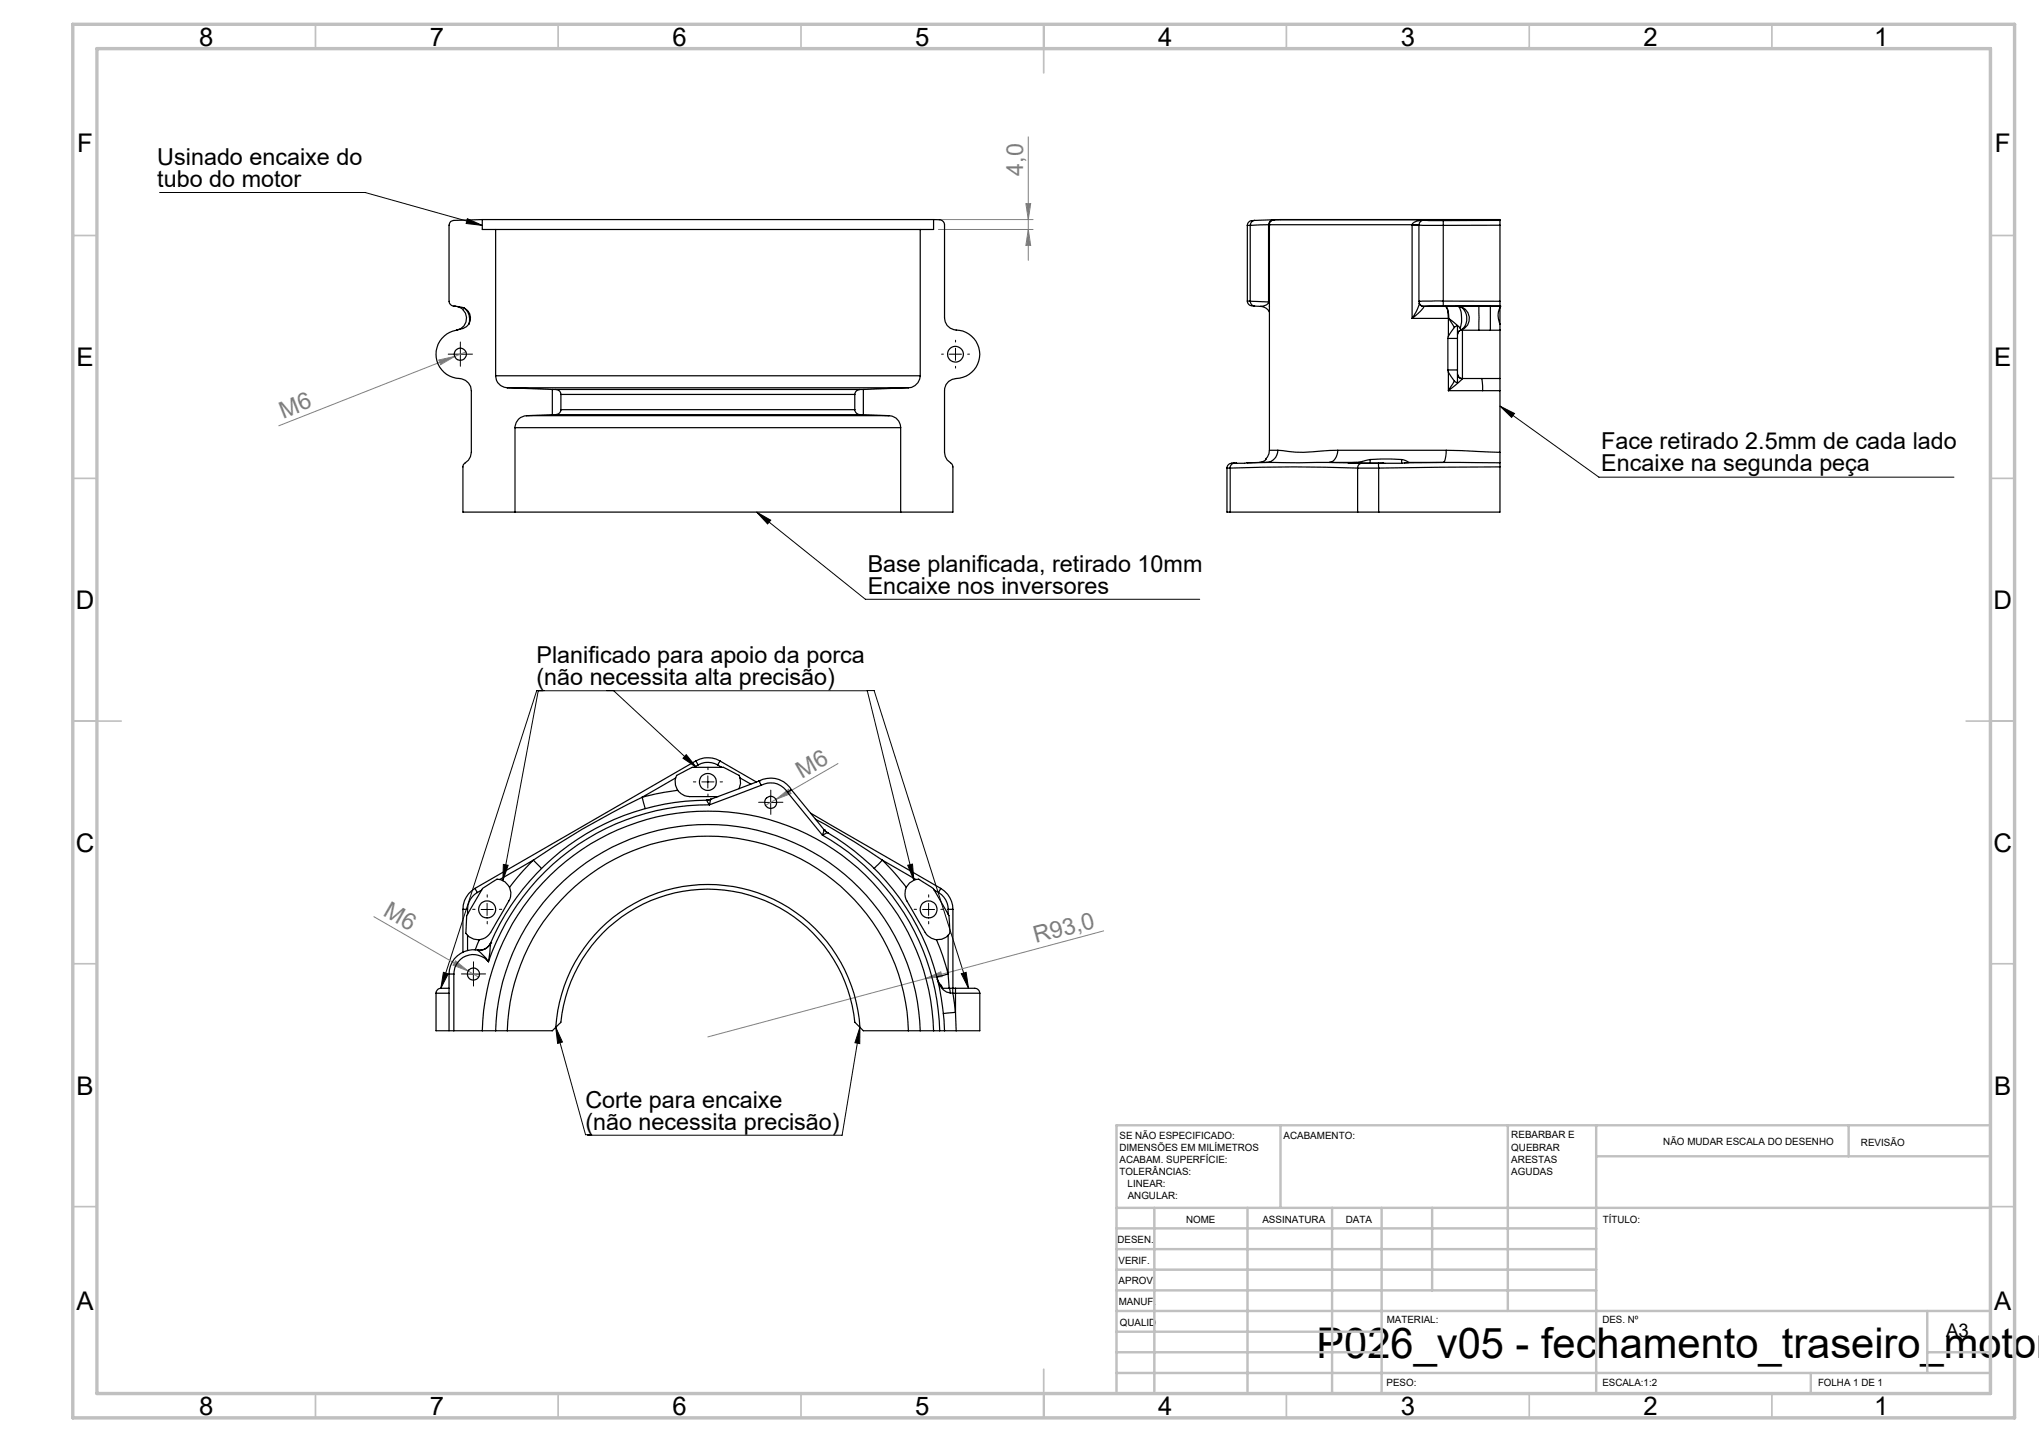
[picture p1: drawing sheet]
<svg xmlns="http://www.w3.org/2000/svg" width="420mm" height="297mm" viewBox="0 0 420 297" stroke-linecap="round" stroke-linejoin="round" font-family="sans-serif">
<g fill="none" stroke="#000" stroke-width=".21">
<path d="M32.9 39.6h42.3l24.1 6.8M96.3 45l3 1.4-3.3-.4zM93.6 73h2.5M94.8 71.7v2.5M195.5 73h2.5M196.8 71.7v2.5M309 83.6l3 1.6-.6 .8zM309 83.6l20.4 14.7h73.1M155.9 105.5l2.8 1.6-.6 .8zM155.9 105.5l22.4 17.9h68.8M110.9 142.2l-7.3 39.2M110.9 142.3h67.7l9.6 39"/>
<path d="M112.1 142.2h-1.5l-19.8 61.3M125 142.2h1.4l17 15.8M141.4 155.4l2 2.6-2.7-1.8zM145.8 159.8v2.5M178.6 142.2h1.5l19.4 61.3M103.7 178l1 .2-1.1 3.2zM144.6 161h2.5M157.5 165.3h2.5M158.8 164v2.5M187 178.2l1-.2 .2 3.3zM97.5 199.4v2.5M99.1 187.3h2.5"/>
<path d="M100.3 186.1v2.5M190 187.3h2.5M191.3 186.1v2.5M91.3 200.3l1 .3-1.5 2.9zM96.3 200.6h2.5M114.5 211.6l1.4 3-1 .3zM114.5 211.6l6.1 22.1h1.3M177.1 211.6v3.3l-1-.1zM177.1 211.6l-3.6 22.2h-52.5M198 200.6l1-.3 .5 3.2z"/>
</g>
<g fill="none" stroke="#808080" stroke-width=".21">
<path d="M211.8 28.2v25.4M193.3 45.2h19.5M193.3 47.3h19.5M211.3 41.9h1l-.5 3.3zM211.8 47.3l.5 3.2h-1zM90.4 74.2l3.3-.8-2.9 1.7zM93.7 73.4l-36.3 14.3M96 72.5l-2.3 .9M172.6 157.3l-12.8 7.3M159.8 164.6l2.7-2 .4 .8zM159.8 164.6l-2.1 1.3M77 188.8l19.4 11.2"/>
<path d="M93.8 197.9l2.6 2.1-3.1-1.2zM96.4 200l2.2 1.3M227.3 191.7l-81.5 21.9M190.7 201.5l3.1-1.3 .3 1z"/>
</g>
<g fill="none" stroke="#000" stroke-width=".21" stroke-dasharray="15.2 1.3 1.3 1.3">
<path d="M93.6 72.9h-1.3M94.8 71.7v-1.3M94.8 74.2v1.2M96.1 72.9h1.2M194.3 72.9h-.3M196.8 70.4v-.3M196.8 75.4v.4M199.3 72.9h.4M145.8 158.5v-.5M143.3 161h-.5M145.8 163.5v.5M148.3 161h.5"/>
<path d="M157.5 165.2h-1.2M158.8 164v-1.3M158.8 166.5v1.2M160 165.2h1.3M97.5 199.3v-1.2M97.9 187.3h-.5M100.4 184.8v-.5M100.4 189.8v.5M102.9 187.3h.5M188.8 187.3h-.5M191.3 184.8v-.5M191.3 189.8v.5"/>
<path d="M193.8 187.3h.5M96.3 200.6h-1.3M97.5 201.8v1.3M98.8 200.6h1.2"/>
</g>
<g fill="none" stroke="#c0c0c0" stroke-width=".35">
<path d="M65 5v5M115 5v5M165 5v5M215 5v10M265 5v5M315 5v5M365 5v5M15 48.5h5M410 48.5h5M15 98.5h5M410 98.5h5M15 148.5h10"/>
<path d="M405 148.5h10M15 198.5h5M410 198.5h5M15 248.5h5M410 248.5h5M65 287v5M115 287v5M165 287v5M215 282v10M265 287v5M315 287v5M365 287v5"/>
</g>
<g fill="none" stroke="#c0c0c0" stroke-width=".5">
<path d="M263.8 231.8v17M310.6 231.8v38.2M328.8 231.8v55.2M328.8 238.2h81.2M380.8 231.8v6.4M410 231.8h-180v55.2M230 248.8h180M230 257.3h98.8M230 253h98.8M237.8 248.8v38.2M257 248.8v38.2M274.4 248.8v38.2"/>
<path d="M284.6 248.8v38.2M295 248.8v17M230 265.8h98.8M230 261.5h98.8M230 278.5h54.6M230 274.3h54.6M230 270h180M397 278.5h13M397 270v12.8M230 282.8h180M373 282.8v4.2"/>
</g>
<path d="M15 5h400v287h-400zM20 10h390v277h-390z" fill="none" stroke="#c0c0c0" stroke-width=".7"/>
<path d="M155.9 105.5l2.8 1.6-.6 .8zM96.3 45l3 1.4-3.3-.4zM103.7 178l1 .2-1.1 3.2zM187 178.2l1-.2 .2 3.3zM141.4 155.4l2 2.6-2.7-1.8zM114.5 211.6l1.4 3-1 .3zM177.1 211.6v3.3l-1-.1zM198 200.6l1-.3 .5 3.2zM91.3 200.3l1 .3-1.5 2.9zM309 83.6l3 1.6-.6 .8z" fill="#000"/>
<g fill="#808080">
<path d="M93.8 197.9l2.6 2.1-3.1-1.2z"/>
<path d="M190.7 201.5l3.1-1.3 .3 1z"/>
<path d="M90.4 74.2l3.3-.8-2.9 1.7z"/>
<path d="M159.8 164.6l2.7-2 .4 .8z"/>
<path d="M211.3 41.9h1l-.5 3.3zM211.8 47.3l.5 3.2h-1z"/>
</g>
<g fill="none" stroke="#000" stroke-width=".25">
<path d="M99.3 45.2l-5.8 .2a.95 .95 0 0 0-1 1v15.7a1.1 1.1 0 0 0 1.2 1M99.3 45.2h93M99.3 45.2v2.1h2.8M102.1 47.3h87.4M102.1 47.3v30.1M189.5 47.3v30.1M192.3 45.2l1.4 .1a1.07 1.07 0 0 1 .9 1v19.2a2.72 2.72 0 0 0 3.1 2.5 5 5 0 0 1 4.1 5.3 5 5 0 0 1-4.8 4.7 2.46 2.46 0 0 0-2.4 2.5v12.7a2.79 2.79 0 0 0 1.5 2.4l.2 .6v9.3h-10.8M192.3 45.2v2.1h-2.8M256.9 46.4h.6M256.9 46.4v15.6M257.5 46.4h.1M257.5 46.4v15.7"/>
<path d="M258.4 45.4h-.3a1.04 1.04 0 0 0-1.2 1M258.4 45.4a1 1 0 0 0-.9 1M261.3 46.3h.2M261.3 46.3h.1M261.3 46.3l-3.8 .1M261.3 46.3v15.9M261.5 46.3h.1M261.5 46.3h29.4M261.5 46.3v15.9M262 45.4a.93 .93 0 0 0-.5 .9M262.4 45.3l-.5 .1M262.4 45.3l46.6-.1v.2"/>
<path d="M262.4 45.3l-4 .1M262.4 45.3a1.15 1.15 0 0 0-1.1 1M262.4 45.3h32.4M290.9 46.4h1.5M290.9 46.3h1.5M290.9 46.3v19.3M292.3 46.4v15.7M292.3 46.4h5M294.6 45.3h-.7a1.33 1.33 0 0 0-1.6 1.1M294.8 45.3h-.2M294.8 45.3l-1.5 .1h4M294.8 45.3h-1a3.6 3.6 0 0 0-2.9 .8v.2"/>
<path d="M296.1 45.3h2.4zM297.3 45.4v1M297.3 46.4v15.6M309 45.4h-11.7M309 45.4v1M309 46.4h-11.7M309 46.4v15.7M93.7 63.1l1.8 .3M93.7 63.1h.1M94 68a5 5 0 0 0-4.2 5.5 5 5 0 0 0 5.3 4.5 2.55 2.55 0 0 1 2 2.5v12.7a3.1 3.1 0 0 1-1.6 2.5l-.1 9.8h10.7M94.2 63.1l.8 .4 .4 .3M95.4 63.9a2.46 2.46 0 0 1-1.4 4.1"/>
<path d="M95.5 63.4a2.88 2.88 0 0 1 1.1 3.4M95.5 63.4a2.32 2.32 0 0 1 1.1 3.4M96.6 66.8a2.89 2.89 0 0 1-2.1 1.1l-.5 .1M102.1 77.4a2.43 2.43 0 0 0 2.4 2.5M102.1 77.4h87.4M104.5 79.9h82.6M104.5 79.9l9.3 .3M187.1 79.9l-9.3 .3M189.5 77.4a2.5 2.5 0 0 1-2.4 2.5M256.9 62a1.27 1.27 0 0 0 1.5 1M256.9 62h.6M257.5 62.1a1.02 1.02 0 0 0 .9 .9"/>
<path d="M257.5 62.1l3.8 .1M259.6 63.1a2.15 2.15 0 0 1 1.9 1.2M261.3 62.2l-.1 .3a2.9 2.9 0 0 1-2.8 .5M261.3 62.2h.2M261.5 62.2v.9M261.5 63v29.7M290.9 65.6h7.4M292.3 62.1h.1M292.3 62.1v.4M292.3 62.5l.4 .5 .6 .1M292.3 62.5l.4 .4 .6 .2M292.4 62.5l-.7 1.7-.8 1.4"/>
<path d="M293.3 63.1h4.4M293.3 63.1a7.2 7.2 0 0 1-2.4 2.5M293.3 63.1h.1M297.3 62v1M297.3 63l-4 .1M297.3 62l-5 .1M297.3 62l11.7 .1M297.7 63.1a2.74 2.74 0 0 1 .7 2.5M297.7 63.1a3.1 3.1 0 0 1 .6 2.5M298.2 76.2l.1 .5M298.2 69.7v6.5M298.2 76.2h2"/>
<path d="M298.2 69.7h2M298.3 65.6h.1M298.3 69.2l-.1 .5M298.3 76.7l1.3 1.8M298.3 65.6v3.6M298.3 76.7v3.8M298.4 65.6l2.4 2M298.4 65.6l1.2 1.8M299.6 78.5l-1.3 2M299.6 67.4l.6-.3v1.7M299.6 67.4l-1.3 1.8M300.2 77a1.03 1.03 0 0 0 1 1l-2.9 2.5"/>
<path d="M300.2 77.1v1.7l-.6-.3M300.3 63.1h-2.6M300.3 63.1a2.52 2.52 0 0 1 2.3 2.2 2.52 2.52 0 0 1-1.6 2.7M300.3 63.1h.2a2.13 2.13 0 0 1 1.6 2.1 2.83 2.83 0 0 1-.9 2.6l-.2 .1M300.3 63.1a1.85 1.85 0 0 1 .7 1.7l.1 1.6-.3 1.2M300.8 67.6l.2 .3M301 67.9a1.01 1.01 0 0 0-.8 1M301 67.9v.1M301 68a1.42 1.42 0 0 0-.8 1.7v6.5a1.4 1.4 0 0 0 .8 1.7l.2 .1M301 68h.2M301.2 68v10M301.2 78h7.8"/>
<path d="M301.2 68h7.8M304.6 63l-4.3 .1M304.6 63v5M304.6 63l2.4 .1M305.2 78l.2 2.5M307 63.1v4.9M307 63.1h2M309 68v10M309 62.1v.9h-11.7M309 63.4a3.9 3.9 0 0 0 0 3.4M309 66.8v1.2M309 63.1v.3"/>
<path d="M309 63.1h.1M309 78v2.5M309 63.4v3.4M309 67.9v.1M106.1 88.1h79.4M106.1 88.1v17.4M108.5 85.6a2.47 2.47 0 0 0-2.4 2.5M108.5 85.6h74.6M113.8 80.2v5.2M113.8 85.4l-5.3 .2M113.8 80.2h.7M113.8 85.4h.7"/>
<path d="M114.5 80.2h62.6M114.5 85.4h62.6M114.5 80.2a1.02 1.02 0 0 1 1 1M115.5 84.4v.2a1.15 1.15 0 0 1-1 .8M115.5 81.2h60.6M115.5 84.4h60.6M115.5 81.2v3.2M176.1 84.4a1.12 1.12 0 0 0 1 1M176.1 81.2v3.2M177.1 80.2a1.08 1.08 0 0 0-1 1M177.1 80.2h.7M177.1 85.4h.7"/>
<path d="M177.8 85.4l5.3 .2M177.8 80.2v5.2M183.1 85.6a2.42 2.42 0 0 1 2.4 2.5M185.5 88.1v17.4M252.7 96.4v9.1h.7M252.7 96.4h.7M253.4 96.4a348.8 348.8 0 0 1 26.2 0M253.4 96.4v9.1M253.7 95.4a1.03 1.03 0 0 0-1 1M253.7 95.4h.5M254.2 95.4a.92 .92 0 0 0-.8 1M254.7 95.4h-1"/>
<path d="M254.7 95.4h-.5M256.9 95.3l-2.2 .1M259.4 95.2h1.5M259.4 95.2l-2.5 .1M260.9 95.2l-4 .1M260.9 95.2h12.9M261.5 92.7a2.83 2.83 0 0 1-1.4 2.4l-.7 .1M261.5 92.7h1.7M263.2 92.7l1 .1a31.9 31.9 0 0 0 9.7 0l1.7-.1M263.2 92.7a2.47 2.47 0 0 1-2.3 2.5M273.8 95.2h5.6M273.8 95.2l4 .1"/>
<path d="M275.6 92.7a2.36 2.36 0 0 1-1.8 2.5M275.6 92.7h22.3M277.8 95.3l-.1 .1h2.3M279.4 95.2l-1.6 .1M279.6 96.4h4.4M279.6 96.4v9.1M280 95.4h.5M280 95.4h4.9M280.5 95.4a.91 .91 0 0 0-.9 1M280.5 95.4h3.5M282.2 94.6l2.2-.1 4.3 .1M282.2 94.6l-2.8 .6"/>
<path d="M282.2 94.6v.8M284 95.4v1M284 96.4v9.1M284.9 95.4h-.9M288.7 94.6l.8 .3 .7 .3M288.7 94.6v.8M289.3 95.3l-4.4 .1M290.2 95.2l-.9 .1M290.2 95.2h7.1M297.3 95.2l-8 .1M297.3 95.2l11.7 .1M297.9 92.7a3.3 3.3 0 0 1-.6 2.5"/>
<path d="M297.9 92.7l11.1 .5M298.3 80.5h7.1M305.4 80.5h3.6M309 96.2l-25 .2M309 95.3v.9M309 93.2v2.1M309 96.2v9.3h-25M309 80.5v12.7M106.1 105.5h79.4M253.4 105.5h26.2M279.6 105.5h4.4M142.9 158h-.3l-3.2 1.7-.2 .5"/>
<path d="M142.9 158h5.8M143.3 156.7l-45.5 26.3M143.3 156.7l.5 .8M143.3 156.7a5 5 0 0 1 5 0M143.8 157.5a4.1 4.1 0 0 1 4 0M143.8 157.5l-.9 .5M147.8 157.5l.9 .5M148.3 156.7l-.5 .8M148.3 156.7l7.5 4.4M148.7 158h.3l3.3 1.7 .1 .5M109.9 177.2l1.6 1.7M109.9 177.2l-2.6 2.7-2.3 2.9"/>
<path d="M109.9 177.2l-7 3.9M132.3 164.2a185.4 185.4 0 0 0-22.4 13M132.3 164.2l.6 2.3M139.2 160.2l-6.9 4M139.2 160.2a3.1 3.1 0 0 0 .4 2.6M139.6 162.8l-4.6 .7-2.7 .7M139.6 162.8a3.2 3.2 0 0 0 2.5 1.3h5.9M145.5 164.8a48.7 48.7 0 0 0-44.4 29.4M145.5 164.8l.6 1M145.5 164.8h.1M146.1 165.8a47.7 47.7 0 0 0-45.5 32.3M146.4 164.6l-.3 1.2"/>
<path d="M146.4 164.6h.1M146.4 164.6l-.9 .2M152.4 160.2a2.99 2.99 0 0 1-.2 2.3M152.4 160.2l2.3 1.3M156.4 160.9h.1M156.4 160.9a5 5 0 0 1 6.6 1.8M156.4 160.9l.4 .8M156.4 160.9l-10 3.7M156.8 161.7l-10.7 4.1M156.8 161.7a4 4 0 0 1 5.4 1.5M162.2 163.2l7.2 8.8M163 162.7l-.8 .5"/>
<path d="M163 162.7l6.8 8.2M167 167.5l26.8 15.5M168 168.7a144.2 144.2 0 0 1 13.8 8.5M169.4 172a47.7 47.7 0 0 1 24.2 40.3M169.8 170.9h.1M169.8 170.9l-.4 1.1M169.8 170.9l.6 .6M169.8 170.9l.5 .4M170.4 171.5l-1 .5M170.4 171.5a48.8 48.8 0 0 1 24.2 40.8M170.4 171.5h.1M181.8 177.2l-1.7 1.7"/>
<path d="M181.8 177.2l2.5 2.7 2.4 2.9M181.8 177.2l6.9 3.9M95.4 187.3v8.8M96.3 187.3h-.9M96.3 188.3l-.2 .3-.1 3.6 .3 .4M96.3 192.6a2.93 2.93 0 0 0 2.4 .9M96.3 187.3v1M96.3 192.6v3.2M97.8 183l.5 .8M97.8 183a5 5 0 0 0-2.4 4.3M98.3 183.8a4 4 0 0 0-2 3.5M98.4 195.7a5 5 0 0 0-5.9 4.9"/>
<path d="M98.4 195.7h.1M98.4 195.7l1.6 1.6 .6 .8M98.7 193.5l-.8 2.1M99.2 183.3l-.9 .5M99.2 183.3l-2.9 5M100.6 198.1a4 4 0 0 0-4.4-1.3 4 4 0 0 0-2.7 3.8M101.1 194.2a2.47 2.47 0 0 1-2.7 1.5M101.1 194.2l-.5 3.9M101.1 194.2h.1M102.9 181.1h-.5l-3 1.8-.2 .4M102.9 181.1a2.89 2.89 0 0 1 2.1 1.7M105 182.8a2.91 2.91 0 0 1-.2 2.8l-2.5 4.3a6.4 6.4 0 0 1-2.3 3.2l-1.3 .4"/>
<path d="M186.7 182.8a3 3 0 0 0 .1 2.8l2.5 4.3a5.7 5.7 0 0 0 2.6 3.3l1 .3M188.7 181.1h.5l.7 .4a6.8 6.8 0 0 1 2.5 1.8M188.7 181.1a2.97 2.97 0 0 0-2 1.7M192.4 183.3l.9 .5M192.4 183.3l2.9 5M192.9 193.5l1.3 3.5 1.1 3.6M193.3 183.8a4 4 0 0 1 2 3.5M193.8 183l-.5 .8M193.8 183a5 5 0 0 1 2.5 4.3M195.3 192.6v8M195.3 188.3l.2 .3 .2 3v.6l-.4 .4M195.3 187.3h1"/>
<path d="M195.3 192.6a2.78 2.78 0 0 1-2.4 .9M195.3 187.3v1M196.3 187.3v16.2M89.8 204.6v7.7h2.6M89.8 204.6h2.7M92.5 203.5h-.9a1.46 1.46 0 0 0-1.8 .9v.2M92.5 200.6h1M92.5 200.6v11.7h1M93.5 200.6v11.7M93.5 212.3h8.6M99.3 212.3a46.5 46.5 0 0 1 46.5-45.2 46.5 46.5 0 0 1 46.5 45.2M102.1 212.3a43.7 43.7 0 0 1 43.7-42.5 43.7 43.7 0 0 1 43.7 42.5"/>
<path d="M102.1 212.3h2.4M104.5 212.3a41.3 41.3 0 0 1 41.3-40.1 41.3 41.3 0 0 1 41.3 40.1M114.5 211.6a31.4 31.4 0 0 1 31.3-29.4 31.4 31.4 0 0 1 31.3 29.4M114.5 211.6l.9-.9a30.5 30.5 0 0 1 30.4-27.6 30.5 30.5 0 0 1 30.4 27.5l.9 1M114.5 211.6l-.7 .7h-9.3M177.1 211.6l.7 .7h9.3M187.1 212.3h2.4M189.5 212.3h4.1M193.1 201.7a3.5 3.5 0 0 0 2.6 2.8M193.1 201.7l1 1.8h1.4M193.1 201.6v.1M193.6 212.3h1"/>
<path d="M194.6 212.3h2.4M195.3 200.6l-2.3 .6M195.3 200.6l.2 2.9M195.5 203.5l.2 1M195.5 203.5h1.3M195.7 204.5l.6 .1M196.3 204.6l.5 3.9M196.3 203.5v1.1M196.3 204.6h.5M196.8 203.5h3.3a1.28 1.28 0 0 1 1.7 1.1M196.8 208.5l-2.5 .2M196.8 203.5v1.1"/>
<path d="M196.8 204.6h5M196.8 208.5l.2 3.8M196.8 204.6v3.9M201.8 204.6v7.7h-4.8"/>
<circle cx="94.8" cy="73" r="1.25"/>
<circle cx="196.8" cy="73" r="1.62"/>
<circle cx="145.8" cy="161.1" r="1.75"/>
<circle cx="158.7" cy="165.3" r="1.24"/>
<circle cx="100.3" cy="187.3" r="1.75"/>
<circle cx="191.3" cy="187.3" r="1.75"/>
<circle cx="97.5" cy="200.6" r="1.25"/>
</g>
<text font-size="8.7" x="271.2" y="279.7">P026_v05 - fechamento_traseiro_motor</text>
<g font-size="5.3">
<text x="41" y="9.5">8</text>
<text x="88.5" y="9.5">7</text>
<text x="138.5" y="9.5">6</text>
<text x="188.5" y="9.5">5</text>
<text x="238.5" y="9.5">4</text>
<text x="288.5" y="9.5">3</text>
<text x="338.5" y="9.5">2</text>
<text x="386" y="9.5">1</text>
<text x="15.9" y="31.2">F</text>
<text x="410.9" y="31.2">F</text>
<text x="15.7" y="75.5">E</text>
<text x="410.7" y="75.5">E</text>
<text x="15.6" y="125.5">D</text>
<text x="410.6" y="125.5">D</text>
<text x="15.6" y="175.5">C</text>
<text x="410.6" y="175.5">C</text>
<text x="15.7" y="225.5">B</text>
<text x="410.7" y="225.5">B</text>
<text x="15.7" y="269.7">A</text>
<text x="410.7" y="269.7">A</text>
<text x="41" y="291.5">8</text>
<text x="88.5" y="291.5">7</text>
<text x="138.5" y="291.5">6</text>
<text x="188.5" y="291.5">5</text>
<text x="238.5" y="291.5">4</text>
<text x="288.5" y="291.5">3</text>
<text x="338.5" y="291.5">2</text>
<text x="386" y="291.5">1</text>
</g>
<g font-size="4.8">
<text x="32.4" y="34">Usinado encaixe do</text>
<text x="32.4" y="38.5">tubo do motor</text>
<text x="329.8" y="92.6">Face retirado 2.5mm de cada lado</text>
<text x="329.8" y="97.1">Encaixe na segunda peça</text>
<text x="178.7" y="117.8">Base planificada, retirado 10mm</text>
<text x="178.7" y="122.3">Encaixe nos inversores</text>
<text x="110.5" y="136.6">Planificado para apoio da porca</text>
<text x="110.5" y="141.1">(não necessita alta precisão)</text>
<text x="120.6" y="228.1">Corte para encaixe</text>
<text x="120.6" y="232.6">(não necessita precisão)</text>
</g>
<g font-size="4.8" fill="#808080">
<text x="210.7" y="36.2" transform="rotate(-90 210.7 36.2)">4,0</text>
<text x="58.3" y="86.2" transform="rotate(-22 58.3 86.2)">M6</text>
<text x="165.2" y="160.4" transform="rotate(-30 165.2 160.4)">M6</text>
<text x="78.7" y="188.5" transform="rotate(30 78.7 188.5)">M6</text>
<text x="213.4" y="194.3" transform="rotate(-15 213.4 194.3)">R93,0</text>
</g>
<text font-size="3.9" x="400.9" y="275.5">A3</text>
<g font-size="2.1">
<text x="230.6" y="234.6">SE NÃO ESPECIFICADO:</text>
<text x="230.6" y="237">DIMENSÕES EM MILÍMETROS</text>
<text x="230.6" y="239.5">ACABAM. SUPERFÍCIE:</text>
<text x="264.4" y="234.5">ACABAMENTO:</text>
<text x="311.3" y="234.5">REBARBAR E</text>
<text x="311.3" y="237">QUEBRAR</text>
<text x="311.3" y="239.5">ARESTAS</text>
<text x="342.6" y="235.9">NÃO MUDAR ESCALA DO DESENHO</text>
<text x="383.3" y="236.1">REVISÃO</text>
<text x="230.6" y="242">TOLERÂNCIAS:</text>
<text x="232.3" y="244.5">LINEAR:</text>
<text x="311.3" y="242">AGUDAS</text>
<text x="232.3" y="247">ANGULAR:</text>
<text x="244.3" y="252">NOME</text>
<text x="260" y="251.9">ASSINATURA</text>
<text x="277.2" y="251.9">DATA</text>
<text x="330.2" y="251.9">TÍTULO:</text>
<text x="230.2" y="256">DESEN.</text>
<text x="230.4" y="260.3">VERIF.</text>
<text x="230.4" y="264.4">APROV.</text>
<text x="230.5" y="268.7">MANUF.</text>
<text x="230.7" y="273.1">QUALID</text>
<text x="285.6" y="272.5">MATERIAL:</text>
<text x="330.1" y="272.5">DES. Nº</text>
<text x="285.6" y="285.5">PESO:</text>
<text x="330.1" y="285.6">ESCALA:1:2</text>
<text x="374.5" y="285.6">FOLHA 1 DE 1</text>
</g>
</svg>
